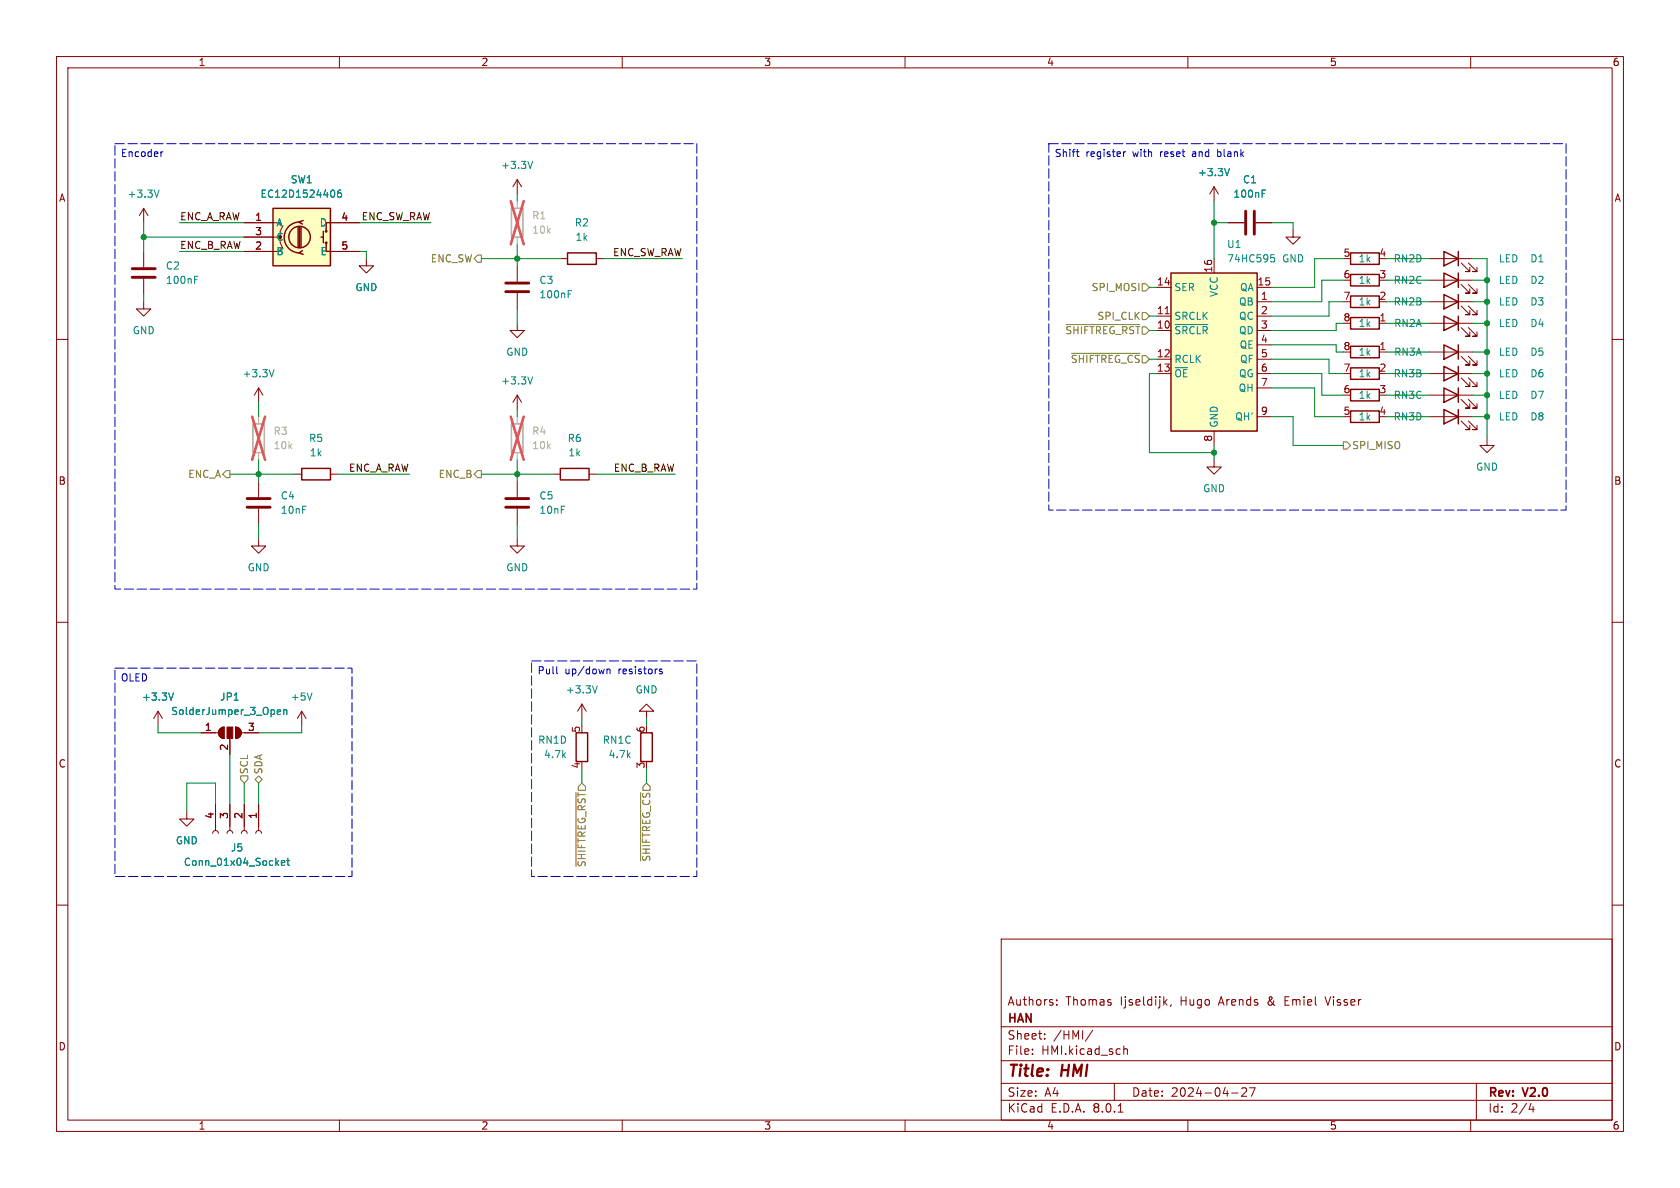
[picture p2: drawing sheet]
<svg xmlns="http://www.w3.org/2000/svg" width="297mm" height="210mm" viewBox="0 0 297 210" stroke-linecap="round" stroke-linejoin="round" font-family="sans-serif">
<g fill="none" stroke="#840000" stroke-width=".18">
<path d="M10 10h277v190h-277zM12 12h273v186h-273zM60 10v2M110 10v2M160 10v2M210 10v2M260 10v2M214.6 33l-.7 1.3M214.6 33v2.6M214.6 33l.8 1.3M217.2 39.4h2.8M222 39.4h2.8"/>
<path d="M10 60h2M228.6 40.6v1.3h1.3l-1.3 1.3-1.3-1.3h1.3M285 60h2M45.7 95.3v1.2h1.3l-1.3 1.3-1.3-1.3h1.3M91.4 95.3v1.2h1.3l-1.3 1.3-1.2-1.3h1.2M10 110h2M285 110h2M27.9 125.7l-.7 1.3M27.9 125.7v2.6M27.9 125.7l.8 1.3M35.6 129.5h3M38.9 128.8l.7-.3v2.1a1.02 1.02 0 0 1-.9-.7 1.02 1.02 0 0 1 .2-1.1z"/>
<path d="M40.6 130.6v2.8M41.7 128.5a1.02 1.02 0 0 1 1 1 1.02 1.02 0 0 1-1 1.1zM42.7 129.5h3M53.3 125.7l-.7 1.3M53.3 125.7v2.6M53.3 125.7l.8 1.3M102.9 124.5l-.8 1.2M102.9 124.5v2.5M102.9 124.5l.7 1.2M114.3 125.7h1.3l-1.3-1.2-1.3 1.2h1.3v1.3M10 160h2M33 143.5v1.3h1.3l-1.3 1.3-1.3-1.3h1.3"/>
<path d="M37.6 147.3l.1-.3 .4-.2 .4 .2 .1 .3M38.1 142.2v4.6M40.1 147.3l.2-.3 .3-.2 .4 .2 .1 .3M40.6 142.2v4.6M42.7 147.3l.1-.3 .4-.2 .3 .2 .2 .3M43.2 142.2v4.6M45.2 147.3l.2-.3 .3-.2 .4 .2 .1 .3M45.7 142.2v4.6M285 160h2M177 166h108v32h-108zM186.8 177.6v.1M186.8 176.8v.1"/>
<path d="M205.9 177.1l.4 .6M206.3 176.7l-.6 .6M207 177.6l-.1 .3M234.2 176.2l.5 1.5M60 198v2M110 198v2M160 198v2M177 194.5h108M177 191.5h108M177 187.5h108M177 181.5h108M182.5 186.3v.1"/>
<path d="M182.5 185.5v.1M184.7 183.6v.1M184.7 182.8v.1M193.2 182.1l-1.3 2M197 191.5v3M197.7 196.6h.8M198.7 184.9v1.5M198.7 185.5l.2-.1 .3 .1 .1 .9M210 198v2M217.7 193.2h1.2M219.5 192.4l.6-.1 .2 .1 .1 .3-.9 1.1h.9M220.9 192.3h1l-.7 1.5"/>
<path d="M260 198v2M261 191.5v6.5M270.7 195l-.4 1.1h.9M271 195.6v1"/>
</g>
<path d="M217.4 29.8l-.5 1.3M223.1 34.2h.5M223.1 33.6h.6M30.7 122.5l-.5 1.3M49 125.9l.6-.1v-.3h-.4l-.2 .1 .1 .6h.5M50.2 125.6l.1-.1h.3l.1 .8M50.2 125.5v.8M55.2 122.5l-.5 1.3M105.6 121.2l-.4 1.3M49.7 152.6l.6-.2v-.2l-.4-.1-.2 .2 .1 .6h.5M50.7 152.1h.5M50.9 151.7v1.1l.3 .2" fill="none" stroke="#008484" stroke-width=".18"/>
<g fill="#840000" stroke="#840000" stroke-width=".18">
<path d="M38.9 128.8l.7-.3v2.1a1.02 1.02 0 0 1-.9-.7 1.02 1.02 0 0 1 .2-1.1z"/>
<path d="M40.1 128.5h1v2.1h-1z"/>
<path d="M41.7 128.5a1.02 1.02 0 0 1 1 1 1.02 1.02 0 0 1-1 1.1z"/>
</g>
<path d="M101.9 129.5h2v5.1h-2zM113.3 129.5h2v5.1h-2z" fill="none" stroke="#840000" stroke-width=".25"/>
<path d="M220.2 37.3v4.1M221.7 37.3v4.1" fill="none" stroke="#840000" stroke-width=".51"/>
<path d="M207 48.3h15.2v27.9h-15.2z" fill="#ffffc2"/>
<g fill="none" stroke="#840000" stroke-width=".25">
<path d="M207 48.3h15.2v27.9h-15.2zM238.8 44.7h5v2h-5zM238.8 48.5h5v2h-5zM238.8 52.3h5v2.1h-5zM255.3 44.5l2.5 1.2-2.5 1.3zM255.3 52.1l2.5 1.2-2.5 1.3zM255.3 48.3l2.5 1.2-2.5 1.3zM255.3 55.9l2.5 1.3-2.5 1.2zM257.8 44.5v2.5M257.8 48.3v2.5M257.8 52.1v2.5M257.8 55.9v2.5"/>
<path d="M238.8 72.6h5v2.1h-5zM238.8 68.8h5v2.1h-5zM238.8 65h5v2.1h-5zM255.3 72.4l2.5 1.3-2.5 1.2zM255.3 68.6l2.5 1.3-2.5 1.2zM255.3 64.8l2.5 1.2-2.5 1.3zM255.3 61l2.5 1.2-2.5 1.3zM257.8 61v2.5M257.8 64.8v2.5M257.8 68.6v2.5M257.8 72.4v2.5"/>
</g>
<g fill="none" stroke="#840000" stroke-width=".18">
<path d="M91.4 31.8l-.7 1.2M91.4 31.8v2.5M91.4 31.8l.8 1.2M91.4 57.2v1.2h1.3l-1.3 1.3-1.2-1.3h1.2M204.5 58.4h2.5M204.5 55.9h2.5M204.5 50.8h2.5M206 55.5h.7M214.6 45.7v2.6M222.2 53.3h2.6M222.2 58.4h2.6M222.2 55.9h2.6"/>
<path d="M222.2 50.8h2.6M252.7 53.3h7.6M252.7 45.7h7.6M252.7 49.5h7.6M252.7 57.2h7.6M258.3 46.5l1.5 1.5h-.7h.7v-.8M258.3 54.1l1.5 1.5h-.7h.7v-.7M258.3 50.3l1.5 1.5h-.7h.7v-.7M258.3 57.9l1.5 1.5h-.7h.7v-.7M259.6 46.5l1.5 1.5h-.8h.8v-.8M259.6 54.1l1.5 1.5h-.8h.8v-.7M259.6 50.3l1.5 1.5h-.8h.8v-.7"/>
<path d="M259.6 57.9l1.5 1.5h-.8h.8v-.7M204.5 63.5h2.5M204.5 66h2.5M214.6 76.2v2.5M222.2 63.5h2.6M222.2 66h2.6M222.2 61h2.6M222.2 68.6h2.6M222.2 73.7h2.6M252.7 66h7.6M252.7 73.7h7.6M252.7 69.9h7.6"/>
<path d="M252.7 62.2h7.6M258.3 74.4l1.5 1.5h-.7h.7v-.7M258.3 70.6l1.5 1.5h-.7h.7v-.7M258.3 66.8l1.5 1.5h-.7h.7v-.7M258.3 63l1.5 1.5h-.7h.7v-.7M259.6 74.4l1.5 1.5h-.8h.8v-.7M259.6 70.6l1.5 1.5h-.8h.8v-.7M259.6 66.8l1.5 1.5h-.8h.8v-.7M259.6 63l1.5 1.5h-.8h.8v-.7M262.9 77.5v1.2h1.3l-1.3 1.3-1.3-1.3h1.3M45.7 85.1v2.8M45.7 89.9v2.8"/>
</g>
<path d="M94.2 28.5l-.5 1.3M207.7 57.4h5.8M224.7 45h.6M224.8 45.5h.3l.2 .3v.4l-.5 .1" fill="none" stroke="#008484" stroke-width=".18"/>
<path d="M43.7 89.7h4.1M43.7 88.1h4.1" fill="none" stroke="#840000" stroke-width=".51"/>
<path d="M48.3 36.8h10.1v10.2h-10.1z" fill="#ffffc2"/>
<g fill="none" stroke="#840000" stroke-width=".25">
<path d="M48.3 36.8h10.1v10.2h-10.1zM53 39.2a2.73 2.73 0 0 0-2.8 2.8 2.73 2.73 0 0 0 2.8 2.7M53.6 39l-.8 .2 .7 .4M58.4 39.4h-.7v1.5M52.7 40.1v3.6M53 40.1v3.6M53.2 40.1v3.6M53.5 44.3l-.7 .4 .8 .3M56.8 41.9h.3M57.1 40.9v2M57.7 42.9v1.6h.7M100.3 44.7h5.1v2h-5.1z"/>
<path d="M238.8 56.1h5v2.1h-5zM238.8 61.2h5v2h-5zM53.3 82.8h5.1v2h-5.1zM99.1 82.8h5v2h-5z"/>
<circle cx="53" cy="41.9" r="1.9"/>
<circle cx="57.7" cy="42.9" r=".13"/>
<circle cx="57.7" cy="40.9" r=".13"/>
</g>
<g fill="none" stroke="#840000" stroke-width=".18">
<path d="M25.4 36.8l-.8 1.3M25.4 36.8v2.6M25.4 36.8l.8 1.3M43.2 39.4h5.1M50 39.9l-.5 1v1h-.5M58.4 39.4h5.1M217.2 39.4h2.8M222 39.4h2.8M25.4 53.3v1.3h1.3l-1.3 1.3-1.3-1.3h1.3M25.4 44.5v2.7M25.4 49.3v2.8M43.2 41.9h6.3v1l.5 1"/>
<path d="M49.5 43.9v.6h-6.3M58.4 44.5h5.1M64.8 45.7v1.3h1.2l-1.2 1.3-1.3-1.3h1.3M91.4 47v2.8M91.4 51.8v2.8M99.1 45.7h1.2M105.4 45.7h1.3M243.8 57.2h1.3M45.7 68.6l-.7 1.3M45.7 68.6v2.5M45.7 68.6l.8 1.3M91.4 69.9l-.7 1.2"/>
<path d="M91.4 69.9v2.5M91.4 69.9l.8 1.2M243.8 62.2h1.3M52.1 83.8h1.2M58.4 83.8h1.3M91.4 85.1v2.8M91.4 89.9v2.8M97.8 83.8h1.3M104.1 83.8h1.3M214.6 81.3v1.3h1.3l-1.3 1.2-1.2-1.2h1.2M35.6 129.5h2.5M40.6 130.8v2.6"/>
<path d="M43.2 129.5h2.5M38.1 142.2v3.9M40.6 142.2v3.9M43.2 142.2v3.9M45.7 142.2v3.9"/>
</g>
<g fill="none" stroke="#008484" stroke-width=".18">
<path d="M28.1 33.6l-.4 1.3M59.1 33.7l.1 .4-.1 .6M60.3 33.6l-.4 .1a.86 .86 0 0 0 0 1.2l.4-.2 .1-.4-.3-.2h-.3l-.1 .2M217.4 29.8l-.5 1.3M223.1 33.6h.6M223.1 34.2h.5M34.4 49.4h.4M34.4 48.8h.6M100.4 52h.5M100.4 51.4h.6M48.4 65.3l-.4 1.3M94.2 66.6l-.5 1.3"/>
<path d="M30.7 122.5l-.5 1.3M49 125.9l.6-.1v-.3h-.4l-.2 .1 .1 .6h.5M50.2 125.6l.1-.1h.3l.1 .8M50.2 125.5v.8M49.7 152.6l.6-.2v-.2l-.4-.1-.2 .2 .1 .6h.5M50.7 152.1h.5M50.9 151.7v1.1l.3 .2"/>
</g>
<path d="M90.4 36.8h2.1v5.1h-2.1zM44.7 74.9h2v5.1h-2zM90.4 74.9h2.1v5.1h-2.1z" fill="none" stroke="#a1a1a1" stroke-width=".25"/>
<path d="M91.4 35.6v1.2M91.4 41.9v1.3M45.7 73.7v1.2M91.4 73.7v1.2M45.7 80v1.3M91.4 80v1.3" fill="none" stroke="#a1a1a1" stroke-width=".18"/>
<path d="M90.3 35.6l2.3 7.6M92.6 35.6l-2.3 7.6M44.6 73.7l2.3 7.6M46.9 73.7l-2.3 7.6M90.3 73.7l2.3 7.6M92.6 73.7l-2.3 7.6" fill="none" stroke="#e75356" stroke-width=".46"/>
<path d="M23.4 47.5h4M23.4 49h4M89.4 51.6h4.1M89.4 50h4.1M89.4 89.7h4.1M89.4 88.1h4.1" fill="none" stroke="#840000" stroke-width=".51"/>
<path d="M84.5 45.1h.6v1.3h-.6l-.7-.7zM188.5 57.4h13M201.9 50.2h.7l.6 .6-.6 .6h-.7zM201.9 55.2h.7l.6 .7-.6 .6h-.7zM189.4 62.5h12.1M237.5 78.1h.6l.7 .6-.7 .7h-.6zM40 83.2h.6v1.3h-.6l-.6-.7zM84.5 83.2h.6v1.3h-.6l-.7-.7zM42.5 137.2h1.3v.6l-.6 .6-.7-.6zM45.1 137.8l.6-.6 .7 .6-.7 .6zM101.8 140.1v13.1M113.3 140.1v12.1" fill="none" stroke="#848400" stroke-width=".18"/>
<path d="M20.3 25.4h102.9v78.7h-102.9zM185.4 25.4h91.5v64.8h-91.5zM20.3 118.1h41.9v36.8h-41.9zM94 116.8h29.2v38.1h-29.2z" fill="none" stroke="#0000c2" stroke-width=".18" stroke-dasharray="1.7 .6"/>
<g fill="none" stroke="#0000c2" stroke-width=".18">
<path d="M28.8 26.8l-.4 .3M190.3 26.8h.5M190.5 27.5l.3 .2M198.6 26.8v.9M199 26.8l-.4 .3M215.3 26.4v1.3M215.3 27.6l.1 .1M215.4 26.8l-.1 .1M98.4 117.8v1.1l.2 .2M107.3 118.3v.8M107.3 118.4l.2-.1h.3l.1 .8M116.6 118.3h.4"/>
<path d="M116.6 118.6l.4 .2 .1 .1-.2 .2h-.3"/>
</g>
<g fill="none" stroke="#008400" stroke-width=".18">
<path d="M25.4 39.4v5.1M31.7 39.4h11.5M63.5 39.4h12.7M91.4 34.3v1.3M214.6 39.4h2.6M214.6 35.6v10.1M224.8 39.4h3.8v1.2M25.4 52.1v1.2M25.4 41.9h17.8M31.7 44.5h11.5M63.5 44.5h1.3v1.2M85.1 45.7h14"/>
<path d="M91.4 43.2v3.8M91.4 54.6v2.6M106.7 45.7h13.9M203.2 55.9h1.3M203.2 50.8h1.3M203.2 58.4h1.3M237.5 53.3h-2.6v2.6h-10.1M237.5 45.7h-5.1v5.1h-7.6M237.5 57.2h-1.3v1.2h-11.4M237.5 49.5h-3.8v3.8h-8.9M245.1 57.2h7.6M245.1 49.5h7.6"/>
<path d="M245.1 53.3h7.6M245.1 45.7h7.6M260.3 57.2h2.6M260.3 45.7h2.6v31.8M260.3 49.5h2.6M260.3 53.3h2.6M45.7 71.1v2.6M91.4 72.4v1.3M203.2 63.5h1.3M204.5 66h-1.3v14h11.4M214.6 78.7v2.6M224.8 63.5h10.1v2.5h2.6"/>
<path d="M224.8 66h8.9v3.9h3.8M224.8 61h11.4v1.2h1.3M224.8 73.7h3.8v5h8.9M224.8 68.6h7.6v5.1h5.1M245.1 66h7.6M245.1 62.2h7.6M245.1 69.9h7.6M245.1 73.7h7.6M260.3 66h2.6M260.3 62.2h2.6M260.3 69.9h2.6M260.3 73.7h2.6"/>
<path d="M40.6 83.8h11.5M45.7 81.3v3.8M45.7 92.7v2.6M59.7 83.8h12.7M85.1 83.8h12.7M91.4 81.3v3.8M91.4 92.7v2.6M105.4 83.8h14M27.9 128.3v1.2h7.7M40.6 133.4v8.8M43.2 138.4v3.8M45.7 138.4v3.8"/>
<path d="M53.3 128.3v1.2h-7.6M102.9 127v1.3M102.9 135.9v2.5M114.3 127v1.3M114.3 135.9v2.5M38.1 142.2v-3.8h-5.1v5.1"/>
</g>
<g fill="#008400" stroke="#008400" stroke-width=".18">
<circle cx="214.6" cy="80" r=".46"/>
<circle cx="91.4" cy="83.8" r=".46"/>
<circle cx="91.4" cy="45.7" r=".46"/>
<circle cx="262.9" cy="57.2" r=".46"/>
<circle cx="262.9" cy="62.2" r=".46"/>
<circle cx="262.9" cy="49.5" r=".46"/>
<circle cx="262.9" cy="53.3" r=".46"/>
<circle cx="262.9" cy="69.9" r=".46"/>
<circle cx="262.9" cy="73.7" r=".46"/>
<circle cx="262.9" cy="66" r=".46"/>
<circle cx="214.6" cy="39.4" r=".46"/>
<circle cx="25.4" cy="41.9" r=".46"/>
<circle cx="45.7" cy="83.8" r=".46"/>
</g>
<g font-size="2.8" fill="#840000">
<text x="178" y="190.9">Title:</text>
<text x="187.7" y="190.9">HMI</text>
</g>
<g font-size="2.1" fill="#840000">
<text x="178" y="178">Authors:</text>
<text x="188.4" y="178">Thomas</text>
<text x="198.1" y="178">Ijseldijk,</text>
<text x="208.8" y="178">Hugo</text>
<text x="215.8" y="178">Arends</text>
<text x="224.5" y="178">&amp;</text>
<text x="227.7" y="178">Emiel</text>
<text x="235.1" y="178">Visser</text>
<text x="178" y="184">Sheet:</text>
<text x="178" y="181.2">HAN</text>
<text x="186.2" y="184">/HMI/</text>
<text x="178" y="186.7">File:</text>
<text x="184.1" y="186.7">HMI.kicad_sch</text>
<text x="178" y="196.9">KiCad</text>
<text x="178" y="194.1">Size:</text>
<text x="184.7" y="194.1">A4</text>
<text x="185.7" y="196.9">E.D.A.</text>
<text x="193.3" y="196.9">8.0.1</text>
<text x="200" y="194.1">Date:</text>
<text x="207" y="194.1">2024-04-27</text>
<text x="263" y="194.3">Rev:</text>
<text x="263" y="196.9">Id:</text>
<text x="267.1" y="196.9">2/4</text>
<text x="269.4" y="194.3">V2.0</text>
</g>
<g font-size="1.8" fill="#840000">
<text x="35" y="11.9">1</text>
<text x="85" y="11.9">2</text>
<text x="135" y="11.9">3</text>
<text x="185" y="11.9">4</text>
<text x="235" y="11.9">5</text>
<text x="285" y="11.9">6</text>
<text x="10.3" y="35.9">A</text>
<text x="285.3" y="35.9">A</text>
<text x="45" y="39.1">1</text>
<text x="45" y="41.7">3</text>
<text x="60.3" y="39.1">4</text>
<text x="45" y="44.2">2</text>
<text x="60.3" y="44.2">5</text>
<text x="237.4" y="45.5">5</text>
<text x="243.8" y="45.5">4</text>
<text x="204.4" y="50.5">14</text>
<text x="214.4" y="48.3" transform="rotate(-90 214.4 48.3)">16</text>
<text x="222.2" y="50.5">15</text>
<text x="222.8" y="53.1">1</text>
<text x="237.4" y="49.3">6</text>
<text x="237.4" y="53.1">7</text>
<text x="243.8" y="49.3">3</text>
<text x="243.8" y="53.1">2</text>
<text x="204.4" y="58.2">10</text>
<text x="204.4" y="55.6">11</text>
<text x="222.8" y="55.6">2</text>
<text x="222.8" y="58.2">3</text>
<text x="237.4" y="56.9">8</text>
<text x="243.8" y="56.9">1</text>
<text x="204.4" y="63.2">12</text>
<text x="204.4" y="65.8">13</text>
<text x="222.8" y="60.7">4</text>
<text x="222.8" y="63.2">5</text>
<text x="222.8" y="65.8">6</text>
<text x="237.4" y="65.8">7</text>
<text x="237.4" y="62">8</text>
<text x="243.8" y="65.8">2</text>
<text x="243.8" y="62">1</text>
<text x="222.8" y="68.3">7</text>
<text x="237.4" y="69.6">6</text>
<text x="243.8" y="69.6">3</text>
<text x="222.8" y="73.4">9</text>
<text x="237.4" y="73.4">5</text>
<text x="243.8" y="73.4">4</text>
<text x="214.4" y="78.2" transform="rotate(-90 214.4 78.2)">8</text>
<text x="10.3" y="85.9">B</text>
<text x="285.3" y="85.9">B</text>
<text x="36.1" y="129.3">1</text>
<text x="43.7" y="129.3">3</text>
<text x="102.6" y="129.6" transform="rotate(-90 102.6 129.6)">5</text>
<text x="114" y="129.6" transform="rotate(-90 114 129.6)">6</text>
<text x="10.3" y="135.9">C</text>
<text x="40.4" y="132.8" transform="rotate(-90 40.4 132.8)">2</text>
<text x="102.6" y="136" transform="rotate(-90 102.6 136)">4</text>
<text x="114" y="136" transform="rotate(-90 114 136)">3</text>
<text x="285.3" y="135.9">C</text>
<text x="37.8" y="144.9" transform="rotate(-90 37.8 144.9)">4</text>
<text x="40.4" y="144.9" transform="rotate(-90 40.4 144.9)">3</text>
<text x="42.9" y="144.9" transform="rotate(-90 42.9 144.9)">2</text>
<text x="45.5" y="144.9" transform="rotate(-90 45.5 144.9)">1</text>
<text x="10.3" y="185.9">D</text>
<text x="285.3" y="185.9">D</text>
<text x="35" y="199.9">1</text>
<text x="85" y="199.9">2</text>
<text x="135" y="199.9">3</text>
<text x="185" y="199.9">4</text>
<text x="235" y="199.9">5</text>
<text x="285" y="199.9">6</text>
</g>
<g font-size="1.8" fill="#0000c2">
<text x="21.3" y="28.1">Encoder</text>
<text x="186.4" y="28.1">Shift</text>
<text x="192" y="28.1">register</text>
<text x="200.4" y="28.1">with</text>
<text x="205.4" y="28.1">reset</text>
<text x="211.3" y="28.1">and</text>
<text x="215.9" y="28.1">blank</text>
<text x="94.9" y="119.5">Pull</text>
<text x="99.9" y="119.5">up/down</text>
<text x="109.4" y="119.5">resistors</text>
<text x="21.3" y="120.8">OLED</text>
</g>
<g font-size="1.8" fill="#008484">
<text x="22.5" y="35.2">+3.3V</text>
<text x="46" y="35.2">EC12D1524406</text>
<text x="51.3" y="32.6">SW1</text>
<text x="88.5" y="30.1">+3.3V</text>
<text x="211.7" y="31.3">+3.3V</text>
<text x="217.9" y="35.2">100nF</text>
<text x="219.6" y="32.6">C1</text>
<text x="48.8" y="40.2">A</text>
<text x="56.4" y="40.2">D</text>
<text x="101.5" y="40.2">R2</text>
<text x="29.2" y="47.9">C2</text>
<text x="48.8" y="45.3">B</text>
<text x="48.8" y="42.8">C</text>
<text x="56.6" y="45.3">E</text>
<text x="101.6" y="42.8">1k</text>
<text x="216.8" y="44">U1</text>
<text x="216.8" y="46.6">74HC595</text>
<text x="226.6" y="46.6">GND</text>
<text x="240.1" y="46.6">1k</text>
<text x="246.3" y="46.6">RN2D</text>
<text x="264.9" y="46.6">LED</text>
<text x="270.4" y="46.6">D1</text>
<text x="29.2" y="50.4">100nF</text>
<text x="62.7" y="51.7">GND</text>
<text x="95.3" y="50.4">C3</text>
<text x="95.3" y="52.9">100nF</text>
<text x="207.5" y="51.7">SER</text>
<text x="215.5" y="52.6" transform="rotate(-90 215.5 52.6)">VCC</text>
<text x="219.1" y="51.7">QA</text>
<text x="240.1" y="50.4">1k</text>
<text x="246.3" y="50.4">RN2C</text>
<text x="264.9" y="50.4">LED</text>
<text x="270.4" y="50.4">D2</text>
<text x="23.4" y="59.3">GND</text>
<text x="207.5" y="59.3">~{SRCLR}</text>
<text x="207.5" y="56.7">SRCLK</text>
<text x="218.9" y="54.2">QB</text>
<text x="218.9" y="56.7">QC</text>
<text x="218.9" y="59.3">QD</text>
<text x="240.1" y="54.2">1k</text>
<text x="240.1" y="58">1k</text>
<text x="246.3" y="54.2">RN2B</text>
<text x="246.4" y="58">RN2A</text>
<text x="264.9" y="54.2">LED</text>
<text x="264.9" y="58">LED</text>
<text x="270.4" y="54.2">D3</text>
<text x="270.4" y="58">D4</text>
<text x="89.4" y="63.1">GND</text>
<text x="207.5" y="64.4">RCLK</text>
<text x="219.1" y="61.8">QE</text>
<text x="219.1" y="64.4">QF</text>
<text x="240.1" y="63.1">1k</text>
<text x="246.4" y="63.1">RN3A</text>
<text x="264.9" y="63.1">LED</text>
<text x="270.4" y="63.1">D5</text>
<text x="42.8" y="66.9">+3.3V</text>
<text x="88.5" y="68.2">+3.3V</text>
<text x="207.5" y="66.9">~{OE}</text>
<text x="218.9" y="69.4">QH</text>
<text x="218.9" y="66.9">QG</text>
<text x="240.1" y="70.7">1k</text>
<text x="240.1" y="66.9">1k</text>
<text x="246.3" y="70.7">RN3C</text>
<text x="246.3" y="66.9">RN3B</text>
<text x="264.9" y="70.7">LED</text>
<text x="264.9" y="66.9">LED</text>
<text x="270.4" y="70.7">D7</text>
<text x="270.4" y="66.9">D6</text>
<text x="215.5" y="75.7" transform="rotate(-90 215.5 75.7)">GND</text>
<text x="218.3" y="74.5">QH'</text>
<text x="240.1" y="74.5">1k</text>
<text x="246.3" y="74.5">RN3D</text>
<text x="264.9" y="74.5">LED</text>
<text x="270.4" y="74.5">D8</text>
<text x="54.5" y="78.3">R5</text>
<text x="54.7" y="80.9">1k</text>
<text x="100.3" y="78.3">R6</text>
<text x="100.4" y="80.9">1k</text>
<text x="260.9" y="83.4">GND</text>
<text x="49.5" y="88.5">C4</text>
<text x="95.3" y="88.5">C5</text>
<text x="212.6" y="87.2">GND</text>
<text x="49.5" y="91">10nF</text>
<text x="95.3" y="91">10nF</text>
<text x="43.7" y="101.2">GND</text>
<text x="89.4" y="101.2">GND</text>
<text x="25" y="124.1">+3.3V</text>
<text x="38.8" y="124.1">JP1</text>
<text x="51.3" y="124.1">+5V</text>
<text x="99.9" y="122.8">+3.3V</text>
<text x="112.3" y="122.8">GND</text>
<text x="30.2" y="126.6">SolderJumper_3_Open</text>
<text x="95" y="131.7">RN1D</text>
<text x="106.5" y="131.7">RN1C</text>
<text x="96.1" y="134.2">4.7k</text>
<text x="107.5" y="134.2">4.7k</text>
<text x="31" y="149.5">GND</text>
<text x="32.4" y="153.3">Conn_01x04_Socket</text>
<text x="40.7" y="150.7">J5</text>
</g>
<g font-size="1.8">
<text x="31.7" y="39">ENC_A_RAW</text>
<text x="63.8" y="39">ENC_SW_RAW</text>
<text x="31.7" y="44.1">ENC_B_RAW</text>
<text x="108.3" y="45.4">ENC_SW_RAW</text>
<text x="61.6" y="83.5">ENC_A_RAW</text>
<text x="108.4" y="83.5">ENC_B_RAW</text>
</g>
<g font-size="1.8" fill="#a1a1a1">
<text x="94" y="39">R1</text>
<text x="94" y="41.5">10k</text>
<text x="48.3" y="77.1">R3</text>
<text x="94" y="77.1">R4</text>
<text x="48.3" y="79.6">10k</text>
<text x="94" y="79.6">10k</text>
</g>
<g font-size="1.8" fill="#848400">
<text x="76" y="46.6">ENC_SW</text>
<text x="192.9" y="51.7">SPI_MOSI</text>
<text x="188.2" y="59.3">~{SHIFTREG_RST}</text>
<text x="193.9" y="56.7">SPI_CLK</text>
<text x="189.2" y="64.4">~{SHIFTREG_CS}</text>
<text x="239" y="79.6">SPI_MISO</text>
<text x="33.2" y="84.7">ENC_A</text>
<text x="77.4" y="84.7">ENC_B</text>
<text x="44" y="137" transform="rotate(-90 44 137)">SCL</text>
<text x="46.6" y="137" transform="rotate(-90 46.6 137)">SDA</text>
<text x="103.7" y="153.4" transform="rotate(-90 103.7 153.4)">~{SHIFTREG_RST}</text>
<text x="115.2" y="152.4" transform="rotate(-90 115.2 152.4)">~{SHIFTREG_CS}</text>
</g>
</svg>
